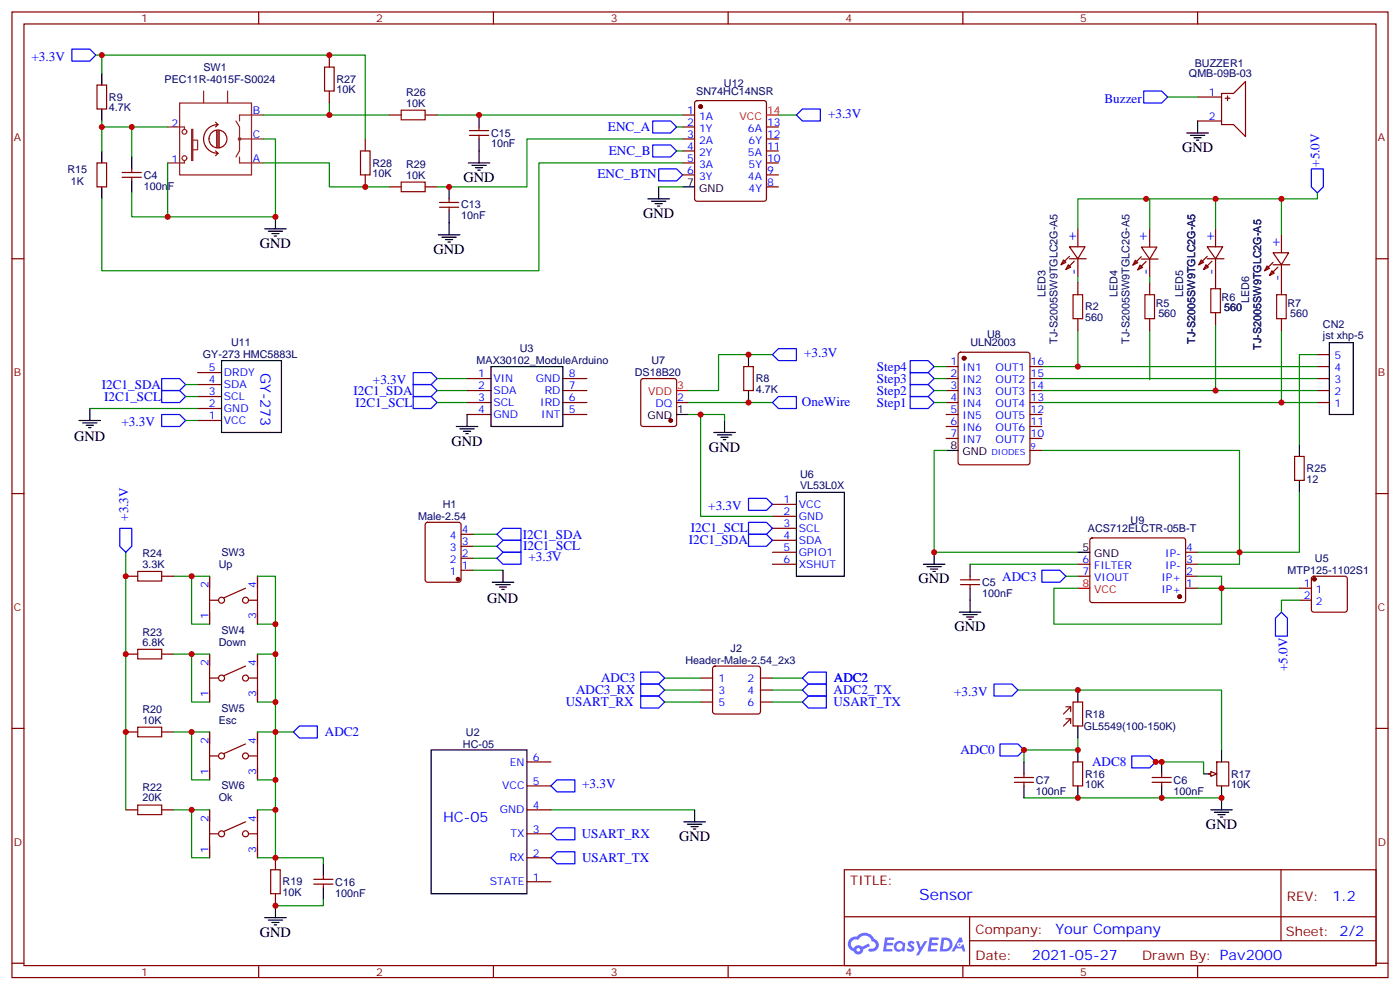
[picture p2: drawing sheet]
<svg xmlns="http://www.w3.org/2000/svg" width="412mm" height="292mm" viewBox="0 0 412 292" stroke-linecap="round" stroke-linejoin="round" font-family="sans-serif">
<g fill="none" stroke="#870000" stroke-width=".35">
<path d="M3.5 3.5h405.4v284.4h-405.4zM7.1 7.1h398.2v277.2h-398.2zM76.2 3.5v3.6M145.3 3.5v3.6M214.5 3.5v3.6M283.6 3.5v3.6M352.8 3.5v3.6M3.5 76.2h3.6M405.3 76.2h3.6M3.5 145.3h3.6M405.3 145.3h3.6M3.5 214.5h3.6"/>
<path d="M405.3 214.5h3.6M248.7 256.1h156.6v28.2h-156.6zM377.3 256.1v20.9M248.7 270h156.5M285.6 277h119.6M285.6 270v14.1M3.5 283.6h3.6M76.2 284.3v3.6M145.3 284.3v3.6M214.5 284.3v3.6M283.6 284.3v3.6M352.8 284.3v3.6"/>
<path d="M405.3 283.6h3.6"/>
</g>
<g fill="#5487ff">
<path d="M267.7 277.3a1.22 1.22 0 0 1 1.7 .3l-.4 .5a.47 .47 0 0 0-.3-.4 .47 .47 0 0 0-.5 .2l.1 .3a1.14 1.14 0 0 1 .8 1.7 1.14 1.14 0 0 1-1.9 0l-.2-.2 .5-.5 .7 .4a.29 .29 0 0 0 .3-.3 .29 .29 0 0 0-.2-.3 1.04 1.04 0 0 1-.6-1.7z"/>
<path d="M260.7 276h2.4l.3 .2-.2 .5-1.8 .1-.1 .8h1.5l.3 .4-.3 .4h-1.6l-.2 1.1h1.7l.2 .3-.2 .3-2.6 .1z"/>
<path d="M273.8 276h2.4l.3 .2-.1 .5-1.8 .1-.2 .8h1.6l.3 .4-.4 .4h-1.6l-.1 1.1h1.7l.2 .3-.2 .3-2.6 .1z"/>
<path d="M282.6 276.1h.7l.3 1.2-.6 .3a.69 .69 0 0 0-1 .3 .69 .69 0 0 0 .4 1 .69 .69 0 0 0 .9-.7l.5-.2 .6 2.2h-.8l-.2-.9h-1.8l-.5 .9h-.8z"/>
<path d="M269.8 277.1h.8l.6 1.8 1.1-1.8h.9l-2.6 4.2h-.8l.9-1.5z"/>
<path d="M277.4 276.1l-.6 4.1h1.3a2.11 2.11 0 0 0 2.5-2.1 2.11 2.11 0 0 0-2.5-2zM278.1 276.8a1.39 1.39 0 0 1 1.7 1.4 1.39 1.39 0 0 1-1.8 1.3h-.3z"/>
<path d="M263.7 277.7a1.54 1.54 0 0 0-.1 2.1 1.54 1.54 0 0 0 2.2 .2l.6 .2 .3-2.3-.2-.2-.4-.1a1.49 1.49 0 0 0-2.4 .1zM264 278.7a.94 .94 0 0 1 1.8 0 .94 .94 0 0 1-1.8 0z"/>
<path d="M250.4 276.4a2.18 2.18 0 0 0 1.1 3.7 1.44 1.44 0 0 0 1.6 1 1.44 1.44 0 0 0 1.2-1.5l2-1-.5-.8-1.9 1a1.47 1.47 0 0 0-2.4 .4 1.39 1.39 0 0 1-.7-1.9 1.39 1.39 0 0 1 2-.5 2.12 2.12 0 0 1 2.2-1.3 2.12 2.12 0 0 1 1.9 1.7 1.14 1.14 0 0 1 1.1 1.4 1.14 1.14 0 0 1-1.7 .8 .43 .43 0 0 0-.5 .3 .43 .43 0 0 0 .4 .5 1.98 1.98 0 0 0 2.5-1.2 1.98 1.98 0 0 0-1.2-2.5 3.1 3.1 0 0 0-5.3-.7l-.9 .1zM252.3 279.7a.55 .55 0 0 1 1.1 0 .55 .55 0 0 1-1.1 0z"/>
<circle cx="282.6" cy="278.1" r=".26"/>
</g>
<g fill="none" stroke="#8c2424" stroke-width=".35">
<path d="M49.4 37.4h4.9v.7M52.9 30.3h21.2v21.2h-21.2zM56.4 38.1h.4v9.2h-.4zM60 26.8v3.5M67 26.8v3.5M69.5 35.6l1.1 1.8v7l-1.1 1.8M77.6 33.9h-7v1.7M54.3 47.3v.7h-4.9M56.8 41.3h1.4v2.8h-1.4M70.6 46.2v1.8h7M70.6 40.9h7"/>
<circle cx="54.3" cy="38.8" r=".71"/>
<circle cx="54.3" cy="46.6" r=".71"/>
<circle cx="70.6" cy="40.9" r=".35"/>
</g>
<path d="M63.5 36l.7 .7M63.9 38.5v4.9M64.2 36.7a4.2 4.2 0 0 0-4.2 4.2 4.2 4.2 0 0 0 4.2 4.3M64.2 36.7l-.7 .7M64.2 38.5v4.9M64.6 38.5v4.9M61.6 40.8a2.65 2.65 0 0 1 3.8-2.2 2.65 2.65 0 0 1 .4 4.4 2.65 2.65 0 0 1-4.2-1.5v-.6M63.5 44.4l.7 .8M64.2 45.2l-.7 .7" fill="none" stroke="#850000" stroke-width=".35"/>
<g fill="none" stroke="#870000" stroke-width=".35">
<path d="M313.3 76.6l.7 .7-1.4 .7zM314.7 78l.7 .7-1.4 .7zM315 72.7h4.6l-2.1 3.5zM315 75.5l-2.4 2.5M315 76.2h5M316.4 76.9l-2.4 2.5M317.5 67.4v5.3M317.5 76.2v5.3M334.4 76.6l.7 .7-1.4 .8zM335.8 78.1l.7 .7-1.4 .7zM336.2 72.8h4.6l-2.1 3.5zM336.2 75.6l-2.5 2.5"/>
<path d="M336.2 76.3h4.9M337.6 77l-2.5 2.5M338.7 67.4v5.3M338.7 76.2v5.3M353.8 76.6l.7 .7-1.4 .7zM355.2 78l.8 .7-1.5 .7zM355.6 72.7h4.6l-2.1 3.5zM355.6 76.2h4.9M355.6 75.5l-2.5 2.5M357 76.9l-2.5 2.5M358.1 67.4v5.3M358.1 76.2v5.3"/>
<path d="M373.2 78.3l.7 .7-1.4 .7zM374.6 79.7l.8 .7-1.5 .7zM375 74.4h4.6l-2.1 3.6zM375 77.3l-2.5 2.4M375 78h4.9M376.4 78.7l-2.5 2.4M377.5 69.1v5.3M377.5 78v5.3M58.2 116.8h7.1M58.2 113.2h7.1M58.2 109.7h7.1M137.6 111.5h7"/>
<path d="M137.6 115h7M137.6 118.5h7M165.8 111.5h7.1M165.8 115h7.1M165.8 118.5h7.1M189 111.7l.4-.2h9.2l.5 .2 .2 .5v12.7l-.2 .5-.5 .2h-9.2l-.5-.2-.2-.5v-12.7zM199.3 118.5h3.5M278.7 111.5h3.5M278.7 115h3.5M278.7 118.5h3.5M278.7 107.9h3.5M282.5 103.9l.4-.2h19.8l.6 .4 .1 32.1-.5 .6-20 .1-.6-.5-.1-32z"/>
<path d="M303.4 111.5h3.5M303.4 115h3.5M303.4 118.5h3.5M303.4 107.9h3.5M388.1 111.5h3.5M388.1 115h3.5M388.1 118.5h3.5M388.1 107.9h3.5M388.1 104.4h3.5M58.2 123.8h7.1M58.2 120.3h7.1M137.6 122.1h7"/>
<path d="M165.8 122.1h7.1M278.7 122.1h3.5M278.7 125.6h3.5M278.7 129.1h3.5M303.4 122.1h3.5M303.4 125.6h3.5M303.4 129.1h3.5M303.4 132.6h3.5M321.3 158.6l.4-.2 27.1 .1 .4 .6v17.9l-.7 .4h-27l-.5-.7v-17.6zM317.5 169.7h3.5M317.5 166.2h3.5M349.2 173.2h3.6"/>
<path d="M349.2 169.7h3.6M349.2 166.2h3.6M349.2 162.6h3.6M316.1 224.4h2.8v7h-2.8zM339.4 230.4h5.6M339.4 229h5.6M342.2 227.9v1.1M342.2 230.4v1M356 227.9h1.7M358.4 224.4h3.5v7h-3.5z"/>
</g>
<g fill="none" stroke="#000" stroke-width=".35">
<path d="M65.3 106.2h17.6v21.2h-17.6zM144.6 107.9h21.2v17.7h-21.2zM391.6 100.9h7v21.2h-7zM23.3 123.8h6.3M24.3 124.5h4.3M25.4 125.2h2.1M26.1 125.9h.7M26.5 120.3v3.5M134.4 125.6h6.4M135.5 126.3h4.2M136.5 127h2.1M137.2 127.7h.7"/>
<path d="M137.6 122.1v3.5M199.3 122.1h3.5M278.7 132.6h3.5M272 166.2h6.3M273 166.9h4.3M274.1 167.6h2.1M274.8 168.3h.7M275.2 162.6v3.6M317.5 162.6h3.5M317.5 220.8v3.6M317.5 231.4v3.6M342.2 224.4v3.5"/>
<path d="M342.2 231.4v3.6M354.5 227.9h3.6M356.7 238.5h6.3M357.7 239.2h4.2M358.8 239.9h2.1M359.8 220.8v3.6M359.8 231.4v7.1M359.5 240.6h.7"/>
</g>
<g fill="#870000" stroke="#870000" stroke-width=".35">
<circle cx="197.6" cy="123.8" r=".53"/>
<circle cx="284" cy="105.5" r=".53"/>
<circle cx="347.5" cy="175.7" r=".53"/>
</g>
<path d="M199.3 115h3.5M317.5 173.2h3.5" fill="none" stroke="#f00" stroke-width=".35"/>
<g fill="none" stroke="#00f" stroke-width=".35">
<path d="M386.3 49.7h3.5v5.3l-1.7 1.8-1.8-1.8zM47.6 111.5h5.3l1.8 1.7-1.8 1.8h-5.3zM47.6 115h5.3l1.8 1.8-1.8 1.7h-5.3zM121.7 113.2h5.3l1.8 1.8-1.8 1.8h-5.3zM121.7 116.8h5.3l1.8 1.7-1.8 1.8h-5.3zM121.7 109.7h5.3l1.8 1.8-1.8 1.7h-5.3zM268.1 106.2h5.3l1.8 1.7-1.8 1.8h-5.3zM268.1 109.7h5.3l1.8 1.8-1.8 1.7h-5.3zM268.1 113.2h5.3l1.8 1.8-1.8 1.8h-5.3zM268.1 116.8h5.3l1.8 1.7-1.8 1.8h-5.3zM47.6 122.1h5.3l1.8 1.7-1.8 1.8h-5.3zM292.8 201.4h5.3l1.8 1.8-1.8 1.8h-5.3z"/>
<path d="M294.6 219.1h5.3l1.7 1.7-1.7 1.8h-5.3zM333.4 222.6h5.3l1.7 1.8-1.7 1.7h-5.3z"/>
</g>
<g fill="none" stroke="#008700" stroke-width=".35">
<path d="M337.6 58.6h1.1v8.8M358.1 58.6v8.8M377.5 58.6v10.5M388.1 56.8v1.8h-70.6v8.8M317.5 81.5v1.8M317.5 97.4v10.5M338.7 97.4v14.4M358.1 95.6v19.4M377.5 97.4v21.1M54.7 113.2h3.5M54.7 116.8h3.5M128.8 111.5h8.8"/>
<path d="M128.8 115h8.8M128.8 118.5h8.8M275.2 107.9h3.5M306.9 107.9h81.2M306.9 111.5h81.2M306.9 115h81.2M306.9 118.5h81.2M26.5 120.3h31.7M54.7 123.8h3.5M278.7 132.6h-3.5v30h42.3M306.9 132.6h58.2v33.6h-12.3M352.8 169.7h7v14.1h-49.4v-10.6h7.1"/>
<path d="M352.8 173.2h30M352.8 162.6h12.3M299.9 203.2h59.9v17.6M317.5 217.3v3.5h-15.9v3.6M301.6 235h58.2M342.2 224.4h-1.8h14.1v3.5"/>
</g>
<path d="M356.7 227.2l1.7 .7-1.7 .7z" fill="#f0f0f0" stroke="#870000" stroke-width=".35"/>
<g fill="none" stroke="#000" stroke-width=".35">
<path d="M30 21.5v3.5M30 32.1v3.5M141.1 33.9v3.5M349.6 39.2h6.4M350.7 39.9h4.2M352.8 35.6v3.6M30 44.4v3.6M30 55v3.6M38.8 46.2v3.5M38.8 53.3v3.5M132.3 55v3.6M137.9 48h6.4"/>
<path d="M139 48.7h4.2M140.1 49.4h2.1M140.8 50.1h.7M141.1 40.9v7.1M190.9 58.6h6.3M191.9 59.3h4.2M193 60h2.1M194 55v3.6M201.1 55h3.5M351.7 40.6h2.1M352.4 41.3h.7M78 67.4h6.3"/>
<path d="M79 68.1h4.3M80.1 68.8h2.1M80.8 69.5h.7M81.1 63.9v3.5M129.1 69.1h6.4M130.2 69.8h4.2M131.2 70.6h2.1M131.9 71.3h.7M132.3 62.1v7M193.7 60.7h.7M220.5 104.4v3.5M220.5 115v3.5"/>
<path d="M210.3 127.4h6.3M211.3 128.1h4.2M212.4 128.8h2.1M213.1 129.5h.7M213.4 123.8v3.6M382.8 130.9v3.5M234.6 145h14.1v24.7h-14.1zM382.8 141.5v3.5M145 171.4h6.3M146 172.2h4.3M147.1 172.9h2.1M147.8 173.6h.7"/>
<path d="M148.2 167.9v3.5M285.8 166.2v3.5M285.8 173.2v7.1M282.6 180.3h6.3M283.6 181h4.3M284.7 181.7h2.1M285.4 182.4h.7M317.5 203.2v3.5M317.5 213.8v3.5M127 220.8h28.2v42.4h-28.2zM204.6 238.5v3.5M301.6 224.4v3.5"/>
<path d="M301.6 231.4v3.6M95.2 254.4v3.5M201.4 242h6.4M202.5 242.7h4.2M203.6 243.4h2.1M204.3 244.1h.7M78 270.2h6.3M79 270.9h4.3M80.1 271.6h2.1M80.8 272.3h.7M81.1 266.7v3.5M95.2 261.4v3.5"/>
</g>
<g fill="none" stroke="#870000" stroke-width=".35">
<path d="M97 16.2v3.6M28.6 25h2.8v7.1h-2.8zM97 26.8v3.5M114.7 33.9h3.5M125.2 33.9h3.6M138.3 39.9h5.6M138.3 38.5h5.6M141.1 37.4v1.1M141.1 39.9v1M201.1 33.9h3.5M201.1 37.4h3.5M204.8 29.8l.5-.2h19.8l.5 .2 .2 .5v28.3l-.3 .5-.4 .2h-19.8l-.5-.3-.2-.4v-28.3z"/>
<path d="M225.8 37.4h3.5M352.8 28.6h7M352.8 35.6h7M359.8 27.5h3.6l3.5-3.5v16.2l-3.5-3.5h-3.6zM360.9 28.9h1.4M361.6 28.2v1.4M28.6 48h2.8v7h-2.8zM36 52.2h5.6M36 50.8h5.6M38.8 49.7v1.1M38.8 52.2v1.1M107.6 40.9v3.5"/>
<path d="M107.6 51.5v3.5M114.7 55h3.5M125.2 55h3.6M129.5 59.6h5.6M132.3 58.6v1M201.1 40.9h3.5M201.1 44.4h3.5M201.1 48h3.5M201.1 51.5h3.5M225.8 55h3.5M225.8 40.9h3.5M225.8 44.4h3.5"/>
<path d="M225.8 48h3.5M225.8 51.5h3.5M129.5 61h5.6M132.3 61v1.1M317.5 83.3v3.5M317.5 93.8v3.6M338.7 83.3v3.5M338.7 93.8v3.6M358.1 81.5v3.5M358.1 92.1v3.5M377.5 83.3v3.5M377.5 93.8v3.6"/>
<path d="M219.1 107.9h2.8v7.1h-2.8zM381.4 134.4h2.8v7.1h-2.8zM125.5 154l.4-.2h9.2l.7 .4v16.5l-.4 .7h-9.5l-.6-.4-.1-16.5zM135.8 157.3h3.5M227.5 148.5h7.1M227.5 152h7.1M227.5 155.6h7.1M227.5 159.1h7.1M37 169.7h3.6M47.6 169.7h3.6M61.7 169.7v14.1M61.7 176.7h2.5"/>
<path d="M72.3 173.2l-6.3 2.8M73.4 176.7h2.4M75.8 169.7v14.1M135.8 167.9h3.5M135.8 164.4h3.5M135.8 160.9h3.5M227.5 162.6h7.1M227.5 166.2h7.1M282.9 172.2h5.7M282.9 170.7h5.7M285.8 169.7v1M285.8 172.2v1"/>
<path d="M382.8 176.7h3.5M382.8 173.2h3.5M386.5 169.9l.5-.2h9.2l.5 .2 .2 .5v9.2l-.3 .5-.4 .2h-9.2l-.5-.3-.2-.4v-9.2zM37 192.6h3.6M47.6 192.6h3.6M61.7 192.6v14.1M61.7 199.7h2.5M72.3 196.1l-6.3 2.9M73.4 199.7h2.4M75.8 192.6v14.1M206.4 199.7h3.5M210.1 196.4l.5-.3h12.7l.5 .3 .2 .4v12.8l-.2 .4-.5 .3h-12.7l-.5-.3-.2-.4v-12.8z"/>
<path d="M224 199.7h3.5M37 215.5h3.6M47.6 215.5h3.6M61.7 215.5v14.2M72.3 219.1l-6.3 2.8M75.8 215.5v14.2M206.4 203.2h3.5M206.4 206.7h3.5M224 203.2h3.5M224 206.7h3.5M314 208.1h1.4v1.5M314 211.7h1.4v1.4"/>
<path d="M315.4 208.1l-2.1 2.2M315.4 211.7l-2.1 2.1M316.1 206.7h2.8v7.1h-2.8zM37 238.5h3.6M47.6 238.5h3.6M61.7 238.5v14.1M61.7 222.6h2.5M73.4 222.6h2.4M75.8 238.5v14.1M155.2 238.5h7.1M155.2 224.4h7.1M155.2 231.4h7.1"/>
<path d="M298.8 230.4h5.6M298.8 229h5.6M301.6 227.9v1.1M301.6 230.4v1M61.7 245.5h2.5M72.3 242l-6.3 2.8M73.4 245.5h2.4M81.1 252.6v3.5M92.4 258.9h5.7M95.2 257.9v1M155.2 245.5h7.1M155.2 252.6h7.1"/>
<path d="M155.2 259.6h7.1M81.1 263.2v3.5M92.4 260.4h5.7M95.2 260.4v1"/>
<circle cx="65.3" cy="176.7" r=".88"/>
<circle cx="72.3" cy="176.7" r=".88"/>
<circle cx="65.3" cy="199.7" r=".88"/>
<circle cx="72.3" cy="199.7" r=".88"/>
<circle cx="65.3" cy="222.6" r=".88"/>
<circle cx="72.3" cy="222.6" r=".88"/>
<circle cx="65.3" cy="245.5" r=".88"/>
<circle cx="72.3" cy="245.5" r=".88"/>
</g>
<g fill="none" stroke="#008700" stroke-width=".35">
<path d="M28.2 16.2h1.8v5.3M30 16.2h77.6v24.7M30 35.6v1.8h19.4M30 37.4v7M38.8 37.4v8.8M77.6 33.9h37.1M97 30.3v3.6M128.8 33.9h72.3M199.3 37.4h1.8M229.3 33.9h5.3M344 28.6h8.8M38.8 56.8v7.1h10.6"/>
<path d="M77.6 40.9h3.5v23h-31.7v-15.9M77.6 48h19.4v7h17.7M194 55h7.1M199.3 44.4h1.8M201.1 40.9h-45.9v14.1h-26.4M201.1 48h-42.4v31.7h-128.7v-21.1M338.7 81.5v1.8M202.8 118.5h24.7M227.5 104.4h-15.8v10.6h-8.9M275.2 111.5h3.5M275.2 115h3.5M275.2 118.5h3.5"/>
<path d="M388.1 104.4h-5.3v26.5M202.8 122.1h10.6v1.7M206.4 122.1v29.9h21.1M139.3 157.3h7.1M382.8 145v17.6h-17.7M37 162.6v75.9M51.2 169.7h5.2M61.7 169.7h-5.3v14.1h5.3M75.8 169.7h5.3v82.9h-5.3M139.3 160.9h7.1M139.3 164.4h7.1M139.3 167.9h8.9"/>
<path d="M285.8 166.2h31.7M314 169.7h3.5M382.8 176.7h-5.3v3.6M51.2 192.6h5.2M61.7 192.6h-5.3v14.1h5.3M75.8 192.6h5.3M75.8 183.8h5.3M195.8 199.7h10.6M227.5 199.7h8.9M51.2 215.5h5.2M61.7 215.5h-5.3v14.2h5.3M75.8 215.5h10.6"/>
<path d="M75.8 206.7h5.3M195.8 206.7h10.6M195.8 203.2h10.6M227.5 206.7h8.9M227.5 203.2h8.9M51.2 238.5h5.2M61.7 238.5h-5.3v14.1h5.3M75.8 238.5h5.3M75.8 229.7h5.3M162.3 238.5h42.3M81.1 252.6h14.1v1.8M95.2 264.9v1.8h-14.1"/>
</g>
<g fill="none" stroke="#00f" stroke-width=".35">
<path d="M21.2 14.5h5.3l1.7 1.7-1.7 1.8h-5.3zM192.3 35.6h5.3l1.7 1.8-1.7 1.8h-5.3zM234.6 33.9l1.8-1.8h5.3v3.5h-5.3zM336.9 26.8h5.3l1.8 1.8-1.8 1.7h-5.3zM192.3 42.7h5.3l1.7 1.7-1.7 1.8h-5.3zM194 49.7h5.3l1.8 1.8-1.8 1.8h-5.3zM227.5 104.4l1.8-1.7h5.3v3.5h-5.3zM227.5 118.5l1.8-1.7h5.3v3.5h-5.3zM35.3 155.6h3.5v5.3l-1.8 1.7-1.7-1.7zM146.4 157.3l1.8-1.7h5.3v3.5h-5.3zM220.5 146.8h5.3l1.7 1.7-1.7 1.8h-5.3zM220.5 157.3h5.3l1.7 1.8-1.7 1.8h-5.3z"/>
<path d="M220.5 153.8h5.3l1.7 1.8-1.7 1.7h-5.3zM146.4 160.9l1.8-1.8h5.3v3.5h-5.3zM146.4 164.4l1.8-1.8h5.3v3.6h-5.3zM306.9 167.9h5.3l1.8 1.8-1.8 1.7h-5.3zM188.7 197.9h5.3l1.8 1.8-1.8 1.7h-5.3zM236.4 199.7l1.7-1.8h5.3v3.5h-5.3zM377.5 180.3l1.7 1.7v5.3h-3.5v-5.3zM86.4 215.5l1.8-1.7h5.3v3.5h-5.3zM188.7 201.4h5.3l1.8 1.8-1.8 1.8h-5.3zM188.7 205h5.3l1.8 1.7-1.8 1.8h-5.3zM236.4 206.7l1.7-1.7h5.3v3.5h-5.3zM238.1 201.4h5.3v3.6h-5.3l-1.7-1.8z"/>
<path d="M162.3 231.4l1.7-1.7h5.3v3.5h-5.3zM162.3 245.5l1.7-1.7h5.3v3.5h-5.3zM164 250.8h5.3v3.6h-5.3l-1.7-1.8z"/>
</g>
<g fill="none" stroke="#a10000" stroke-width=".35">
<path d="M95.6 19.8h2.8v7h-2.8zM118.2 32.5h7v2.8h-7zM106.2 44.4h2.8v7.1h-2.8zM118.2 53.6h7v2.8h-7zM316.1 86.8h2.8v7h-2.8zM337.3 86.8h2.8v7h-2.8zM356.7 85h2.8v7.1h-2.8zM376.1 86.8h2.8v7h-2.8zM40.6 168.3h7v2.8h-7zM40.6 191.2h7v2.8h-7zM40.6 214.1h7v2.9h-7zM40.6 237.1h7v2.8h-7z"/>
<path d="M79.7 256.1h2.8v7.1h-2.8z"/>
</g>
<g fill="#870000" stroke="#870000" stroke-width=".35">
<circle cx="387.2" cy="170.6" r=".53"/>
<circle cx="206.4" cy="31.4" r=".53"/>
<circle cx="134.9" cy="170.6" r=".53"/>
</g>
<path d="M225.8 33.9h3.5" fill="none" stroke="#f00" stroke-width=".35"/>
<g fill="#c00">
<circle cx="317.5" cy="107.9" r=".88"/>
<circle cx="358.1" cy="115" r=".88"/>
<circle cx="377.5" cy="118.5" r=".88"/>
<circle cx="337.6" cy="58.6" r=".88"/>
<circle cx="358.1" cy="58.6" r=".88"/>
<circle cx="377.5" cy="58.6" r=".88"/>
<circle cx="359.8" cy="173.2" r=".88"/>
<circle cx="365.1" cy="162.6" r=".88"/>
<circle cx="275.2" cy="162.6" r=".88"/>
<circle cx="317.5" cy="203.2" r=".88"/>
<circle cx="301.6" cy="220.8" r=".88"/>
<circle cx="317.5" cy="220.8" r=".88"/>
<circle cx="317.5" cy="234.9" r=".88"/>
<circle cx="340.4" cy="224.4" r=".88"/>
<circle cx="342.2" cy="224.4" r=".88"/>
<circle cx="342.2" cy="234.9" r=".88"/>
<circle cx="359.8" cy="234.9" r=".88"/>
<circle cx="220.5" cy="104.4" r=".88"/>
<circle cx="220.5" cy="118.5" r=".88"/>
<circle cx="81.1" cy="63.9" r=".88"/>
<circle cx="38.8" cy="37.4" r=".88"/>
<circle cx="81.1" cy="238.5" r=".88"/>
<circle cx="81.1" cy="229.7" r=".88"/>
<circle cx="81.1" cy="215.5" r=".88"/>
<circle cx="81.1" cy="206.7" r=".88"/>
<circle cx="81.1" cy="192.6" r=".88"/>
<circle cx="81.1" cy="183.8" r=".88"/>
<circle cx="56.4" cy="238.5" r=".88"/>
<circle cx="56.4" cy="215.5" r=".88"/>
<circle cx="56.4" cy="192.6" r=".88"/>
<circle cx="56.4" cy="169.7" r=".88"/>
<circle cx="37" cy="215.5" r=".88"/>
<circle cx="37" cy="192.6" r=".88"/>
<circle cx="81.1" cy="252.6" r=".88"/>
<circle cx="206.4" cy="122.1" r=".88"/>
<circle cx="49.4" cy="63.9" r=".88"/>
<circle cx="30" cy="37.4" r=".88"/>
<circle cx="30" cy="16.2" r=".88"/>
<circle cx="97" cy="16.2" r=".88"/>
<circle cx="97" cy="33.9" r=".88"/>
<circle cx="107.6" cy="55" r=".88"/>
<circle cx="141.1" cy="33.9" r=".88"/>
<circle cx="132.3" cy="55" r=".88"/>
<circle cx="81.1" cy="266.7" r=".88"/>
<circle cx="37" cy="169.7" r=".88"/>
</g>
<text font-size="4.6" fill="#00f" x="270.8" y="265.1">Sensor</text>
<g font-size="4.2">
<text x="348.2" y="44.8">GND</text>
<text x="136.5" y="53.6">GND</text>
<text x="189.4" y="64.2">GND</text>
<text x="76.6" y="73">GND</text>
<text x="127.7" y="74.8">GND</text>
<text x="21.8" y="130">GND</text>
<text x="133" y="131.2">GND</text>
<text x="208.8" y="133">GND</text>
<text x="270.6" y="171.8">GND</text>
<text x="143.5" y="177.6">GND</text>
<text x="281.2" y="185.9">GND</text>
<text x="355.2" y="244.1">GND</text>
<text x="200" y="247.7">GND</text>
<text x="76.6" y="275.9">GND</text>
</g>
<g font-size="4.2" fill="#00f">
<text x="317.1" y="71.2" transform="rotate(-90 317.1 71.2)">+</text>
<text x="338" y="71.3" transform="rotate(-90 338 71.3)">+</text>
<text x="357.7" y="71.2" transform="rotate(-90 357.7 71.2)">+</text>
<text x="377.1" y="73" transform="rotate(-90 377.1 73)">+</text>
<text x="317.5" y="80.9" transform="rotate(-90 317.5 80.9)">-</text>
<text x="338.7" y="81" transform="rotate(-90 338.7 81)">-</text>
<text x="358.1" y="80.9" transform="rotate(-90 358.1 80.9)">-</text>
<text x="377.5" y="82.7" transform="rotate(-90 377.5 82.7)">-</text>
<text x="76.8" y="109.7" transform="rotate(90 76.8 109.7)">GY-273</text>
<text x="130.5" y="242">HC-05</text>
<text x="392.5" y="265.4">1.2</text>
<text x="310.9" y="274.9">Your Company</text>
<text x="304" y="282.7">2021-05-27</text>
</g>
<g font-size="3.9" fill="#00f">
<text x="9.3" y="17.9">+3.3V</text>
<text x="243.9" y="34.7">+3.3V</text>
<text x="325.4" y="30.4">Buzzer</text>
<text x="179.1" y="38.7">ENC_A</text>
<text x="179.3" y="45.7">ENC_B</text>
<text x="176" y="52.4">ENC_BTN</text>
<text x="388.7" y="49.1" transform="rotate(-90 388.7 49.1)">+5.0V</text>
<text x="236.8" y="105.2">+3.3V</text>
<text x="109.9" y="113.2">+3.3V</text>
<text x="258.3" y="109.3">Step4</text>
<text x="258.3" y="112.8">Step3</text>
<text x="30" y="114.4">I2C1_SDA</text>
<text x="30.7" y="118">I2C1_SCL</text>
<text x="104.1" y="116.2">I2C1_SDA</text>
<text x="104.7" y="119.8">I2C1_SCL</text>
<text x="236.2" y="119.6">OneWire</text>
<text x="258.3" y="116.3">Step2</text>
<text x="258.3" y="119.8">Step1</text>
<text x="35.8" y="125.5">+3.3V</text>
<text x="37.8" y="153.4" transform="rotate(-90 37.8 153.4)">+3.3V</text>
<text x="208.6" y="150.2">+3.3V</text>
<text x="154" y="158.6">I2C1_SDA</text>
<text x="202.9" y="160.3">I2C1_SDA</text>
<text x="203.5" y="156.8">I2C1_SCL</text>
<text x="154.1" y="162.1">I2C1_SCL</text>
<text x="155.7" y="165.1">+3.3V</text>
<text x="295.2" y="170.9">ADC3</text>
<text x="379.3" y="197.6" transform="rotate(-90 379.3 197.6)">+5.0V</text>
<text x="177.1" y="200.9">ADC3</text>
<text x="245.6" y="200.9">ADC2</text>
<text x="166.6" y="208">USART_RX</text>
<text x="169.7" y="204.4">ADC3_RX</text>
<text x="245.5" y="204.3">ADC2_TX</text>
<text x="245.6" y="208">USART_TX</text>
<text x="281.1" y="205">+3.3V</text>
<text x="95.7" y="216.8">ADC2</text>
<text x="282.9" y="222.1">ADC0</text>
<text x="321.7" y="225.6">ADC8</text>
<text x="171.5" y="232.1">+3.3V</text>
<text x="171.4" y="246.7">USART_RX</text>
<text x="171.5" y="253.8">USART_TX</text>
</g>
<g font-size="3.9" fill="#800">
<text x="250.5" y="260.7">TITLE:</text>
<text x="379.1" y="265.4">REV:</text>
<text x="287.4" y="274.9">Company:</text>
<text x="378.7" y="275.5">Sheet: 2/2</text>
<text x="287.4" y="282.6">Date:</text>
<text x="336.4" y="282.7">Drawn By: Pav2000</text>
</g>
<g font-size="3.2" fill="#800">
<text x="41.6" y="6.5">1</text>
<text x="110.8" y="6.5">2</text>
<text x="179.9" y="6.5">3</text>
<text x="249.1" y="6.5">4</text>
<text x="318.2" y="6.5">5</text>
<text x="4.1" y="41.6">A</text>
<text x="405.9" y="41.6">A</text>
<text x="4.1" y="110.8">B</text>
<text x="405.9" y="110.8">B</text>
<text x="4.1" y="179.9">C</text>
<text x="405.9" y="179.9">C</text>
<text x="4.1" y="249.1">D</text>
<text x="405.9" y="249.1">D</text>
<text x="41.6" y="287.3">1</text>
<text x="110.8" y="287.3">2</text>
<text x="179.9" y="287.3">3</text>
<text x="249.1" y="287.3">4</text>
<text x="318.2" y="287.3">5</text>
</g>
<g font-size="3.2" fill="#000080">
<text x="59.9" y="20.9">SW1</text>
<text x="350.2" y="22.7">QMB-09B-03</text>
<text x="351.9" y="19.8">BUZZER1</text>
<text x="32.1" y="29.6">R9</text>
<text x="48.5" y="24.4">PEC11R-4015F-S0024</text>
<text x="99.1" y="27.5">10K</text>
<text x="99.1" y="24.3">R27</text>
<text x="119.6" y="28.2">R26</text>
<text x="205.1" y="27.9">SN74HC14NSR</text>
<text x="213.3" y="25.6">U12</text>
<text x="32.1" y="32.8">4.7K</text>
<text x="119.6" y="31.4">10K</text>
<text x="144.6" y="40.2">C15</text>
<text x="144.6" y="43.4">10nF</text>
<text x="19.9" y="50.9">R15</text>
<text x="42.3" y="52.6">C4</text>
<text x="109.7" y="52.2">10K</text>
<text x="109.7" y="49">R28</text>
<text x="119.6" y="52.6">10K</text>
<text x="119.6" y="49.4">R29</text>
<text x="20.9" y="54.4">1K</text>
<text x="42.3" y="55.9">100nF</text>
<text x="135.8" y="64.6">10nF</text>
<text x="135.8" y="61.4">C13</text>
<text x="308" y="87.4" transform="rotate(-90 308 87.4)">LED3</text>
<text x="329.1" y="87.5" transform="rotate(-90 329.1 87.5)">LED4</text>
<text x="348.5" y="87.4" transform="rotate(-90 348.5 87.4)">LED5</text>
<text x="359.8" y="88.5">R6</text>
<text x="367.9" y="89.1" transform="rotate(-90 367.9 89.1)">LED6</text>
<text x="319.6" y="94.5">560</text>
<text x="319.6" y="91.4">R2</text>
<text x="340.4" y="90.3">R5</text>
<text x="341.2" y="93.3">560</text>
<text x="360.6" y="91.5">560</text>
<text x="379.2" y="90.3">R7</text>
<text x="380" y="93.3">560</text>
<text x="68.1" y="102">U11</text>
<text x="290.8" y="99.5">U8</text>
<text x="311.5" y="101.2" transform="rotate(-90 311.5 101.2)">TJ-S2005SW9TGLC2G-A5</text>
<text x="332.7" y="101.2" transform="rotate(-90 332.7 101.2)">TJ-S2005SW9TGLC2G-A5</text>
<text x="352.1" y="101.2" transform="rotate(-90 352.1 101.2)">TJ-S2005SW9TGLC2G-A5</text>
<text x="389.7" y="99.8">jst xhp-5</text>
<text x="389.7" y="96.7">CN2</text>
<text x="59.8" y="105.5">GY-273 HMC5883L</text>
<text x="140.4" y="107.2">MAX30102_ModuleArduino</text>
<text x="153.1" y="103.7">U3</text>
<text x="191.9" y="107.2">U7</text>
<text x="285.8" y="102">ULN2003</text>
<text x="371.5" y="102.9" transform="rotate(-90 371.5 102.9)">TJ-S2005SW9TGLC2G-A5</text>
<text x="187" y="110.8">DS18B20</text>
<text x="222.6" y="112.5">R8</text>
<text x="222.6" y="115.7">4.7K</text>
<text x="235.7" y="143.9">VL53L0X</text>
<text x="235.7" y="140.8">U6</text>
<text x="384.9" y="142.2">12</text>
<text x="384.9" y="139">R25</text>
<text x="130.5" y="149.5">H1</text>
<text x="123.2" y="153.1">Male-2.54</text>
<text x="333" y="154.2">U9</text>
<text x="320.5" y="156.6">ACS712ELCTR-05B-T</text>
<text x="42" y="167.2">3.3K</text>
<text x="42" y="164">R24</text>
<text x="64.4" y="167.2">Up</text>
<text x="65.2" y="163.7">SW3</text>
<text x="387.3" y="165.6">U5</text>
<text x="289.3" y="172.6">C5</text>
<text x="379.3" y="169.1">MTP125-1102S1</text>
<text x="289.3" y="175.8">100nF</text>
<text x="42" y="190.1">6.8K</text>
<text x="42" y="187.2">R23</text>
<text x="64.4" y="190.1">Down</text>
<text x="65.2" y="186.6">SW4</text>
<text x="215.2" y="191.9">J2</text>
<text x="201.9" y="195.4">Header-Male-2.54_2x3</text>
<text x="42" y="209.8">R20</text>
<text x="65.2" y="209.6">SW5</text>
<text x="42" y="213.1">10K</text>
<text x="64.4" y="213.1">Esc</text>
<text x="319.3" y="214.8">GL5549(100-150K)</text>
<text x="319.6" y="211.3">R18</text>
<text x="136.4" y="220.1">HC-05</text>
<text x="137.2" y="216.6">U2</text>
<text x="42" y="233.1">R22</text>
<text x="65.2" y="232.5">SW6</text>
<text x="305.2" y="230.8">C7</text>
<text x="319.6" y="232.1">10K</text>
<text x="319.6" y="229">R16</text>
<text x="345.7" y="230.8">C6</text>
<text x="362.7" y="232.1">10K</text>
<text x="362.7" y="229">R17</text>
<text x="42" y="236">20K</text>
<text x="64.4" y="236">Ok</text>
<text x="305.2" y="234">100nF</text>
<text x="345.7" y="234">100nF</text>
<text x="83.3" y="263.9">10K</text>
<text x="83.3" y="260.7">R19</text>
<text x="98.8" y="260.8">C16</text>
<text x="98.8" y="264">100nF</text>
</g>
<g font-size="3.2" fill="#00f">
<text x="356.1" y="28.2">1</text>
<text x="74.4" y="33.5">B</text>
<text x="202.4" y="33.5">1</text>
<text x="205.9" y="35.3">1A</text>
<text x="356.1" y="35.3">2</text>
<text x="50.5" y="37.4">2</text>
<text x="74.4" y="40.6">C</text>
<text x="202.4" y="37">2</text>
<text x="202.4" y="40.6">3</text>
<text x="205.9" y="38.8">1Y</text>
<text x="220.3" y="38.8">6A</text>
<text x="226" y="40.6">12</text>
<text x="226" y="37">13</text>
<text x="50.5" y="48">1</text>
<text x="74.4" y="47.6">A</text>
<text x="202.4" y="44.1">4</text>
<text x="202.4" y="47.6">5</text>
<text x="205.9" y="42.3">2A</text>
<text x="205.9" y="45.9">2Y</text>
<text x="220.3" y="45.9">5A</text>
<text x="220.5" y="42.3">6Y</text>
<text x="226" y="47.6">10</text>
<text x="226" y="44.1">11</text>
<text x="202.4" y="51.2">6</text>
<text x="205.9" y="49.4">3A</text>
<text x="205.9" y="52.9">3Y</text>
<text x="220.3" y="52.9">4A</text>
<text x="220.5" y="49.4">5Y</text>
<text x="226" y="51.2">9</text>
<text x="220.5" y="56.4">4Y</text>
<text x="226" y="54.7">8</text>
<text x="280" y="107.6">1</text>
<text x="303.6" y="107.6">16</text>
<text x="393.1" y="105.8">5</text>
<text x="61.5" y="112.9">4</text>
<text x="61.5" y="109.4">5</text>
<text x="66" y="110.8">DRDY</text>
<text x="140.9" y="111.1">1</text>
<text x="145.3" y="112.5">VIN</text>
<text x="157.8" y="112.5">GND</text>
<text x="167.6" y="111.1">8</text>
<text x="280" y="111.1">2</text>
<text x="283.5" y="109.4">IN1</text>
<text x="283.5" y="112.9">IN2</text>
<text x="293.3" y="112.9">OUT2</text>
<text x="293.3" y="109.4">OUT1</text>
<text x="303.6" y="111.1">15</text>
<text x="393.1" y="109.4">4</text>
<text x="393.1" y="112.9">3</text>
<text x="61.5" y="119.9">2</text>
<text x="61.5" y="116.4">3</text>
<text x="66" y="117.8">SCL</text>
<text x="66" y="114.3">SDA</text>
<text x="140.9" y="114.7">2</text>
<text x="140.9" y="118.2">3</text>
<text x="145.3" y="116.1">SDA</text>
<text x="145.3" y="119.6">SCL</text>
<text x="159.1" y="119.6">IRD</text>
<text x="160.4" y="116.1">RD</text>
<text x="167.6" y="118.2">6</text>
<text x="167.6" y="114.7">7</text>
<text x="193.1" y="119.9">DQ</text>
<text x="199.5" y="118.2">2</text>
<text x="280" y="114.7">3</text>
<text x="280" y="118.2">4</text>
<text x="283.5" y="116.4">IN3</text>
<text x="283.5" y="119.9">IN4</text>
<text x="293.3" y="119.9">OUT4</text>
<text x="293.3" y="116.4">OUT3</text>
<text x="303.6" y="118.2">13</text>
<text x="303.6" y="114.7">14</text>
<text x="393.1" y="116.4">2</text>
<text x="393.1" y="119.9">1</text>
<text x="61.5" y="123.5">1</text>
<text x="66" y="124.9">VCC</text>
<text x="66" y="121.4">GND</text>
<text x="140.9" y="121.7">4</text>
<text x="145.3" y="123.1">GND</text>
<text x="159.4" y="123.1">INT</text>
<text x="167.6" y="121.7">5</text>
<text x="280" y="121.7">5</text>
<text x="280" y="125.2">6</text>
<text x="283.5" y="123.5">IN5</text>
<text x="293.3" y="123.5">OUT5</text>
<text x="303.6" y="125.2">11</text>
<text x="303.6" y="121.7">12</text>
<text x="280" y="128.8">7</text>
<text x="283.5" y="127">IN6</text>
<text x="283.5" y="130.5">IN7</text>
<text x="293.3" y="130.5">OUT7</text>
<text x="293.3" y="127">OUT6</text>
<text x="303.6" y="128.8">10</text>
<text x="230.8" y="148.2">1</text>
<text x="235.3" y="149.6">VCC</text>
<text x="230.8" y="151.7">2</text>
<text x="230.8" y="155.2">3</text>
<text x="235.3" y="153.1">GND</text>
<text x="132.5" y="158.7">4</text>
<text x="136" y="160.5">3</text>
<text x="136" y="157">4</text>
<text x="230.8" y="158.7">4</text>
<text x="235.3" y="156.6">SCL</text>
<text x="235.3" y="160.2">SDA</text>
<text x="132.5" y="165.8">2</text>
<text x="132.5" y="162.3">3</text>
<text x="136" y="167.6">1</text>
<text x="136" y="164">2</text>
<text x="230.8" y="162.3">5</text>
<text x="230.8" y="165.8">6</text>
<text x="235.3" y="163.7">GPIO1</text>
<text x="235.3" y="167.2">XSHUT</text>
<text x="318.8" y="165.8">6</text>
<text x="322.3" y="167.6">FILTER</text>
<text x="343.3" y="167.6">IP-</text>
<text x="343.3" y="164">IP-</text>
<text x="349.4" y="165.8">3</text>
<text x="349.4" y="162.3">4</text>
<text x="61.4" y="173.2" transform="rotate(-90 61.4 173.2)">2</text>
<text x="75.5" y="173.2" transform="rotate(-90 75.5 173.2)">4</text>
<text x="132.5" y="169.3">1</text>
<text x="318.8" y="169.3">7</text>
<text x="322.3" y="171.1">VIOUT</text>
<text x="342.1" y="171.1">IP+</text>
<text x="349.4" y="172.9">1</text>
<text x="349.4" y="169.3">2</text>
<text x="384.1" y="172.9">1</text>
<text x="342.1" y="174.6">IP+</text>
<text x="384.1" y="176.4">2</text>
<text x="387.6" y="174.6">1</text>
<text x="387.6" y="178.2">2</text>
<text x="61.4" y="182.3" transform="rotate(-90 61.4 182.3)">1</text>
<text x="75.5" y="182.3" transform="rotate(-90 75.5 182.3)">3</text>
<text x="61.4" y="196.1" transform="rotate(-90 61.4 196.1)">2</text>
<text x="75.5" y="196.1" transform="rotate(-90 75.5 196.1)">4</text>
<text x="211.7" y="200.7">1</text>
<text x="220.2" y="200.7">2</text>
<text x="61.4" y="205.2" transform="rotate(-90 61.4 205.2)">1</text>
<text x="75.5" y="205.2" transform="rotate(-90 75.5 205.2)">3</text>
<text x="211.7" y="204.3">3</text>
<text x="211.7" y="207.8">5</text>
<text x="220.2" y="204.3">4</text>
<text x="220.2" y="207.8">6</text>
<text x="61.4" y="219.1" transform="rotate(-90 61.4 219.1)">2</text>
<text x="75.5" y="219.1" transform="rotate(-90 75.5 219.1)">4</text>
<text x="150.1" y="225.4">EN</text>
<text x="157" y="224">6</text>
<text x="61.4" y="228.1" transform="rotate(-90 61.4 228.1)">1</text>
<text x="75.5" y="228.1" transform="rotate(-90 75.5 228.1)">3</text>
<text x="147.9" y="232.5">VCC</text>
<text x="157" y="231.1">5</text>
<text x="147.2" y="239.5">GND</text>
<text x="157" y="238.1">4</text>
<text x="61.4" y="242" transform="rotate(-90 61.4 242)">2</text>
<text x="75.5" y="242" transform="rotate(-90 75.5 242)">4</text>
<text x="157" y="245.2">3</text>
<text x="61.4" y="251.1" transform="rotate(-90 61.4 251.1)">1</text>
<text x="75.5" y="251.1" transform="rotate(-90 75.5 251.1)">3</text>
<text x="150.4" y="246.6">TX</text>
<text x="150.1" y="253.6">RX</text>
<text x="157" y="252.2">2</text>
<text x="144.3" y="260.7">STATE</text>
<text x="157" y="259.3">1</text>
</g>
<g font-size="3.2" fill="#f00">
<text x="217.9" y="35.3">VCC</text>
<text x="226" y="33.5">14</text>
<text x="191" y="116.4">VDD</text>
<text x="199.5" y="114.7">3</text>
<text x="318.8" y="172.9">8</text>
<text x="322.3" y="174.6">VCC</text>
</g>
<g font-size="3.2">
<text x="202.4" y="54.7">7</text>
<text x="205.9" y="56.4">GND</text>
<text x="190.7" y="123.5">GND</text>
<text x="199.5" y="121.7">1</text>
<text x="280" y="132.3">8</text>
<text x="283.5" y="134.1">GND</text>
<text x="318.8" y="162.3">5</text>
<text x="322.3" y="164">GND</text>
</g>
<g font-size="2.5" fill="#00f">
<text x="292.1" y="134.1">DIODES</text>
<text x="303.6" y="132.3">9</text>
</g>
</svg>
